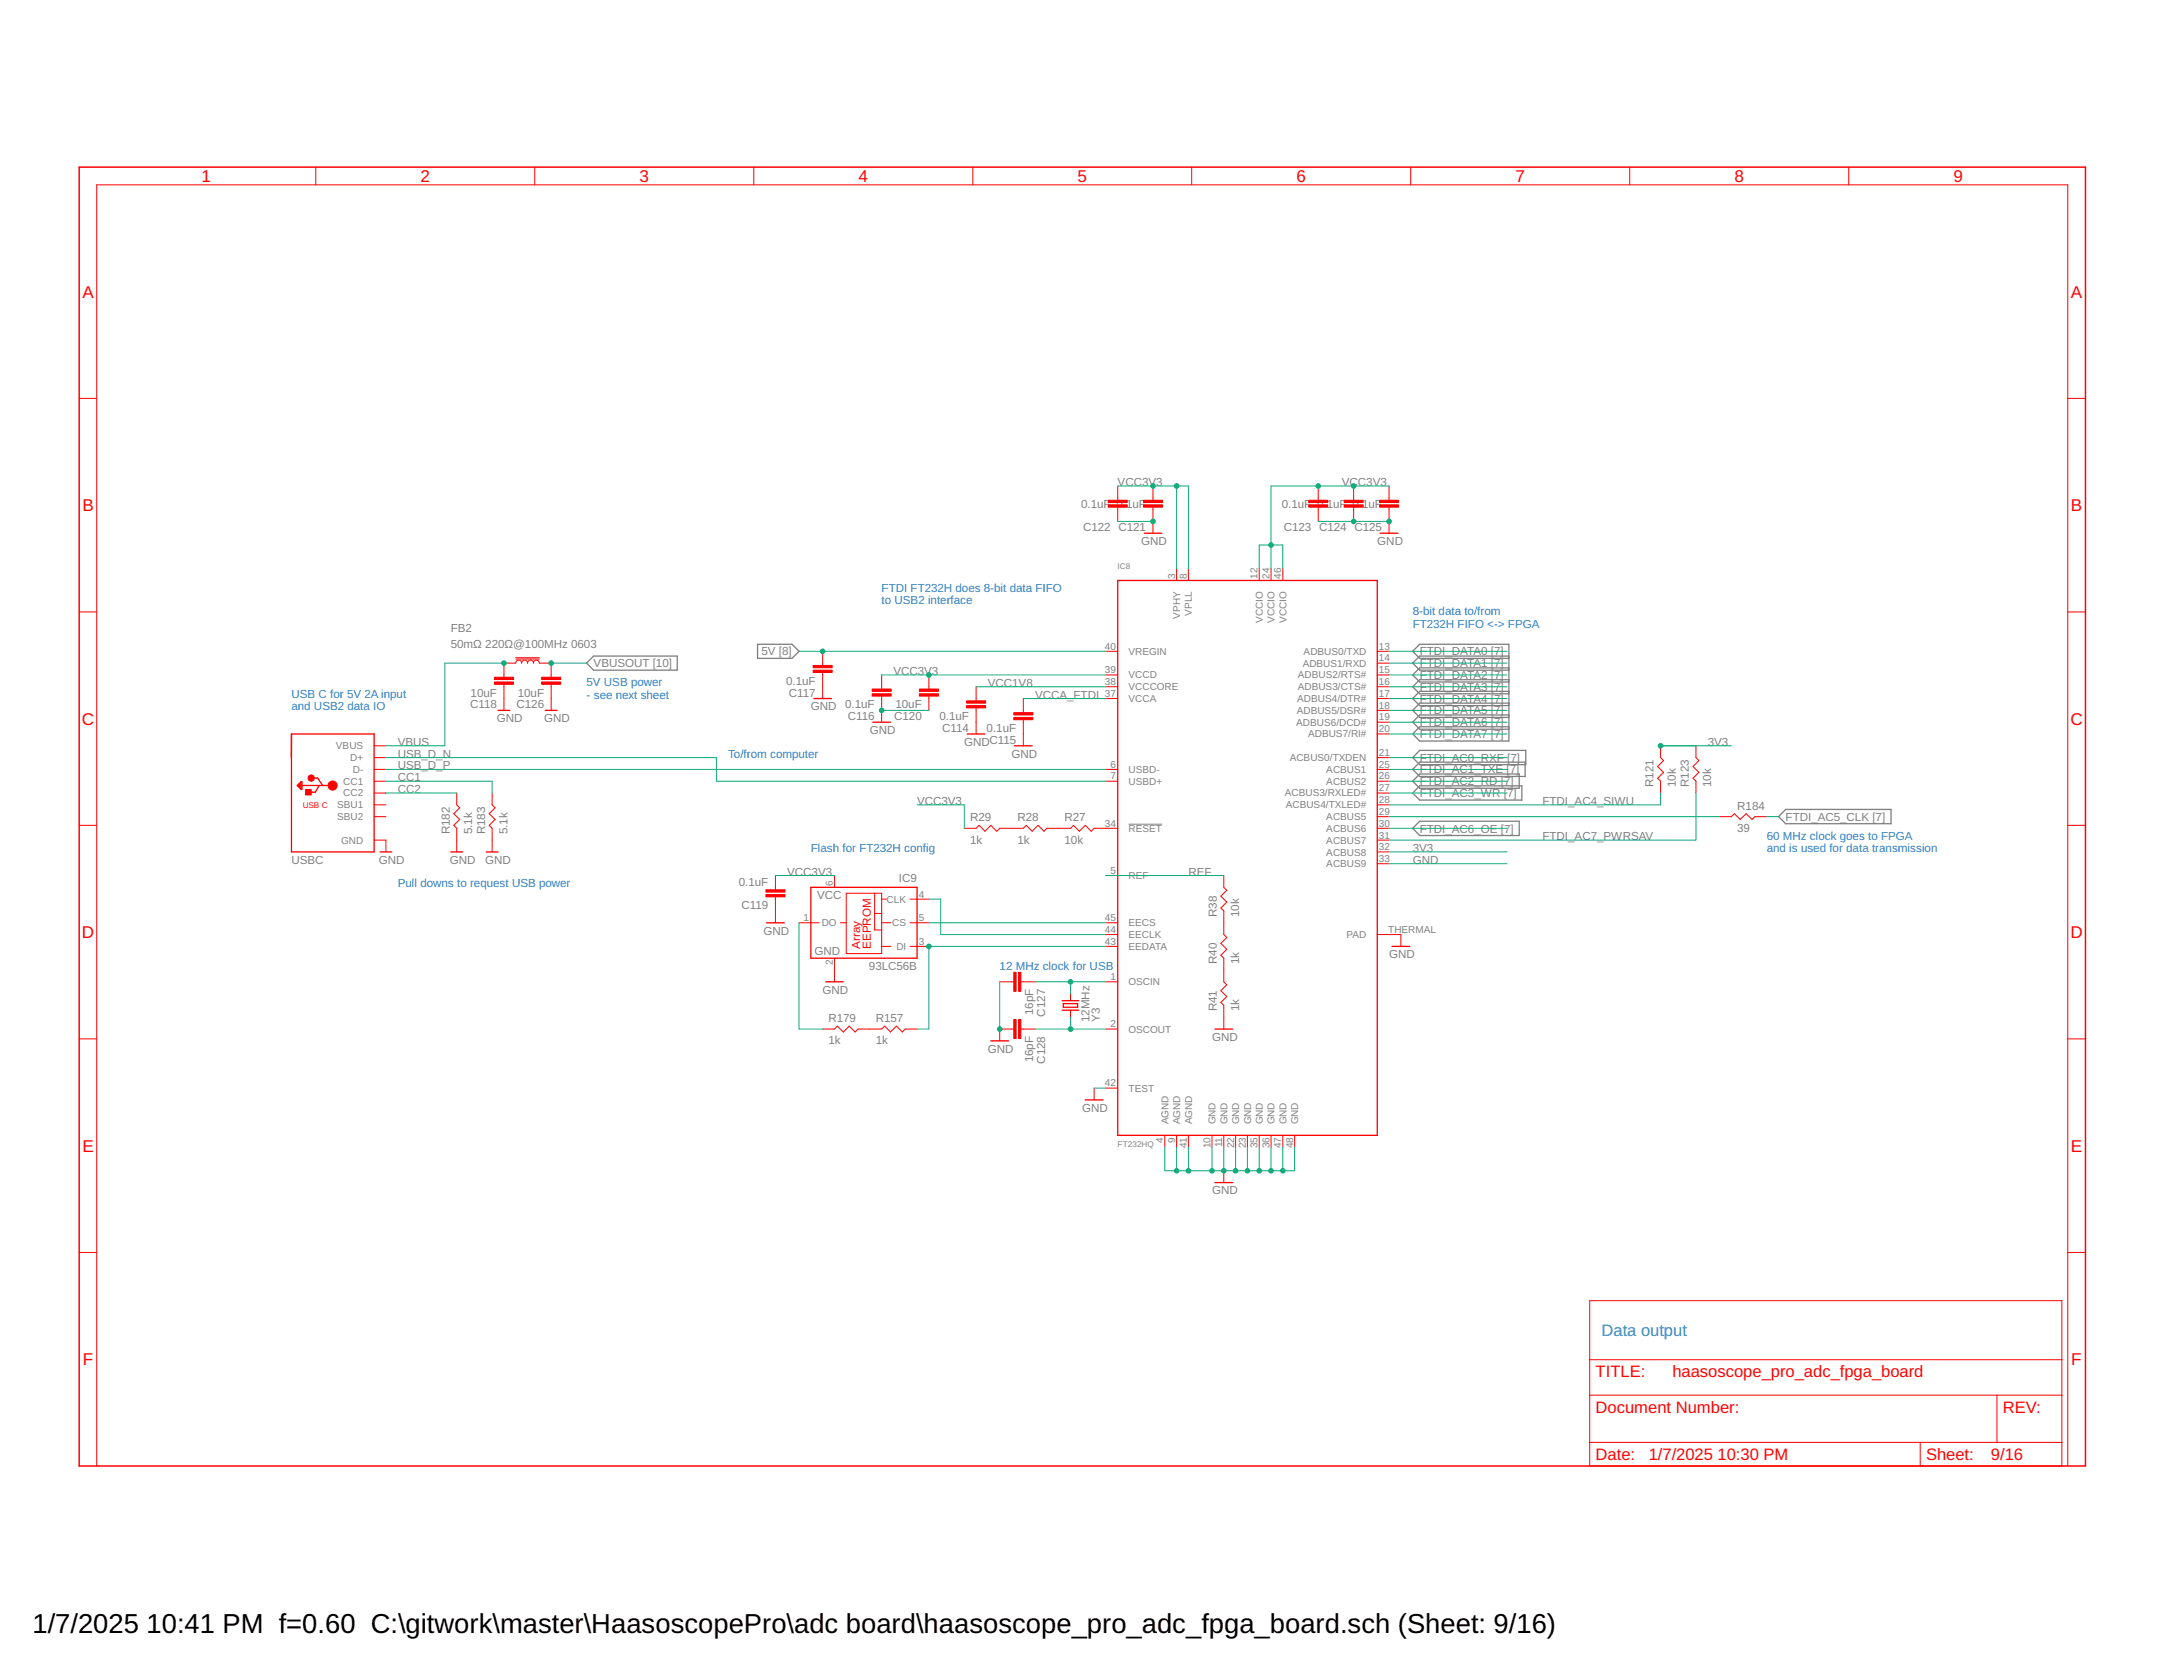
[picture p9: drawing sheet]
<svg xmlns="http://www.w3.org/2000/svg" width="279mm" height="216mm" viewBox="0 0 279 216" stroke-linecap="round" stroke-linejoin="round" font-family="sans-serif">
<path d="M145.7 106.4h4.4" fill="none" stroke="#808080" stroke-width=".13"/>
<g fill="none" stroke="#808080" stroke-width=".17">
<path d="M76.6 84.7h10.8v1.8h-10.8l-.9-.9zM97.8 83.1h4.5l.9 1-.9 .9h-4.5zM183.3 96.8h13.7v1.9h-13.7l-.9-.9zM183.3 99.9h12.9v1.8h-12.9l-.9-.9zM183.3 98.4h13.6v1.8h-13.6l-.9-.9zM194.8 85h-11.5l-.9-.9 .9-1h11.5v12.5h-11.5l-.9-.9 .9-.9h11.5M194.8 84.7h-11.5l-.9 .9 .9 .9h11.5M194.8 86.2h-11.5l-.9 .9 .9 .9h11.5M194.8 87.7h-11.5l-.9 .9 .9 .9h11.5M194.8 89.2h-11.5l-.9 .9 .9 1h11.5M194.8 90.7h-11.5l-.9 1 .9 .9h11.5M194.8 92.3h-11.5l-.9 .9 .9 .9h11.5"/>
<path d="M182.4 106.9l.9-.9h12.9v1.8h-12.9zM183.3 101.4h13.2v1.9h-13.2l-.9-1zM230.5 104.5h13.7v1.8h-13.7l-.9-.9z"/>
</g>
<g fill="none" stroke="#f00" stroke-width=".17">
<path d="M144.3 74.9h33.5v71.6h-33.5zM147.7 68.8h2.3M178.2 68.8h2.3M37.6 94.7h10.7v15.2h-10.7zM37.6 94.7v3.1M64.3 91.7h1.5M70.4 91.7h1.5M105.1 90.1h2.3M112.7 93.2h2.3M124.9 94.7h2.3M131 96.2h2.3M38.4 101.4l.5-.5h.1v1h-.1z"/>
<path d="M38.5 101.4l.2-.3v.5l-.1-.2M38.9 100.9v.8M39 101.4h3.9M40.4 100.4h.6l.7 1M41.2 101.4l-.5 .8h-.7M49.1 109.9h1.5M58.2 109.9h1.5M62.8 109.9h1.5M99 119.1h2.3M104.7 114.5h13.7v9.2h-13.7zM106.6 126.7h2.3M127.9 134.3h2.3"/>
<path d="M137.1 129.1h2.2M137.1 130.4h2.2M137.3 129.5h1.8v.5h-1.8zM156.9 132.8h2.3M179.7 122.1h2.3M140.1 141.9h2.3M156.9 152.6h2.3"/>
</g>
<g fill="none" stroke="#f00" stroke-width=".13">
<path d="M40.8 21.6v2.3M69 21.6v2.3M97.3 21.6v2.3M125.6 21.6v2.3M153.9 21.6v2.3M182.1 21.6v2.3M210.4 21.6v2.3M238.7 21.6v2.3M10.2 51.4h2.3M267 51.4h2.3M10.2 79h2.3M144.3 62.7v1.8"/>
<path d="M144.3 65.5v1.8M148.9 62.7v1.8M148.9 65.5v3.3M151.9 73.4v1.5M153.4 73.4v1.5M162.6 73.4v1.5M164.1 73.4v1.5M165.6 73.4v1.5M170.2 62.7v1.8M170.2 65.5v1.8M174.8 62.7v1.8M174.8 65.5v1.8"/>
<path d="M179.3 62.7v1.8M179.3 65.5v3.3M267 79h2.3M48.3 97.8h1.5M48.3 99.3h1.5M48.3 96.2h1.5M65.1 87.4v-1.8h1.5a.38 .38 0 0 1 .4-.4 .38 .38 0 0 1 .4 .4 .38 .38 0 0 1 .3-.4 .38 .38 0 0 1 .4 .4 .38 .38 0 0 1 .4-.4 .38 .38 0 0 1 .4 .4 .38 .38 0 0 1 .4-.4 .38 .38 0 0 1 .3 .4h1.6v1.8M65.1 88.3v3.4M66.6 85h3M66.6 84.9h3M71.2 88.3v3.4M106.2 84.1v1.8"/>
<path d="M106.2 86.8v3.3M113.8 87.1v1.8M113.8 89.8v3.4M119.9 87.1v1.8M119.9 89.8v1.9M126 88.6v1.8M126 91.4v3.3M132.1 90.1v1.9M132.1 92.9v3.3M142.8 84.1h1.5M142.8 87.1h1.5M142.8 88.6h1.5"/>
<path d="M142.8 90.1h1.5M142.8 99.3h1.5M177.8 84.1h1.5M177.8 85.6h1.5M177.8 87.1h1.5M177.8 88.6h1.5M177.8 90.1h1.5M177.8 91.7h1.5M177.8 93.2h1.5M177.8 94.7h1.5M177.8 97.8h1.5M177.8 99.3h1.5"/>
<path d="M214.4 96.2v1.6l.4 .3-.8 .8 .8 .8-.8 .7 .4 .4v1.5M219 96.2v1.6l.4 .3-.8 .8 .8 .8-.8 .7 .4 .4v1.5M10.2 106.5h2.3M48.3 100.8h1.5M48.3 102.3h1.5M48.3 103.9h1.5M48.3 105.4h1.5M48.3 108.4h1.5v1.5M59 102.3v1.6l.4 .3-.8 .8 .8 .7-.8 .8 .4 .4v3M63.5 102.3v1.6l.4 .3-.7 .8 .7 .7-.7 .8 .3 .4v3M100.1 113v1.8M100.1 115.7v3.4"/>
<path d="M103.2 119.1h2.5M107.7 113v1.5M108.5 119.1h.8M109.3 115.3h4.5v7.8h-4.5zM112.9 115.3v4.7h.9M112.9 117.9h.9M113.8 119.1h1.2M113.8 116h.6M117.5 119.1h2.4M117.5 116h2.4M124.5 106.9h1.5l.4-.4 .8 .8 .7-.8 .8 .8 .4-.4h3l.4-.4 .8 .8 .7-.8 .8 .8 .4-.4h3l.4-.4 .8 .8 .7-.8 .8 .8 .4-.4h3M142.8 100.8h1.5"/>
<path d="M142.8 113h1.5M142.8 119.1h1.5M158 113v1.5l.4 .4-.8 .8 .8 .7-.8 .8 .4 .4v3l.4 .4-.8 .8 .8 .7-.8 .8 .4 .4v3l.4 .4-.8 .7 .8 .8-.8 .8 .4 .4v3M177.8 100.8h1.5M177.8 102.3h1.5M177.8 103.9h1.5M177.8 105.4h1.5M177.8 106.9h1.5M177.8 108.4h1.5M177.8 109.9h1.5M177.8 111.5h1.5M222 105.4h1.5l.4-.4 .8 .7 .7-.7 .8 .7 .4-.3h1.5"/>
<path d="M267 106.5h2.3M10.2 134.1h2.3M106.2 132.8h1.5l.4-.4 .8 .8 .7-.8 .8 .8 .4-.4h3l.4-.4 .8 .8 .7-.8 .8 .8 .4-.4h1.5M107.7 123.7v3M113.8 122.1h1.2M117.5 122.1h2.4M129.1 126.7h1.8M130.9 132.8h-1.8v1.5M131.8 126.7h1.8M131.8 132.8h1.8M138.2 128.2v.9M138.2 130.4v.9"/>
<path d="M142.8 120.6h1.5M142.8 122.1h1.5M142.8 126.7h1.5M142.8 132.8h1.5M177.8 120.6h3.1v1.5M267 134.1h2.3M141.3 140.4v1.5M142.8 140.4h1.5M150.4 146.5v1.5M151.9 146.5v1.5M153.4 146.5v1.5M156.5 146.5v1.5"/>
<path d="M158 146.5v1.5M158 151.1v1.5M159.5 146.5v1.5M161.1 146.5v1.5M162.6 146.5v1.5M164.1 146.5v1.5M165.6 146.5v1.5M167.2 146.5v1.5M10.2 161.6h2.3M205.3 167.9h60.9v21.3h-60.9zM205.3 175.5h60.9M267 161.6h2.3"/>
<path d="M12.5 189.2v-165.3h254.5v165.3M205.3 180h60.9M205.3 186.1h60.9M247.9 186.1v3.1M257.8 180v6.1"/>
</g>
<g fill="#f00" stroke="#f00" stroke-width=".13">
<path d="M39.9 100.1l.3-.1 .3 .1 .1 .3-.1 .3-.3 .1-.3-.1-.1-.3z" fill-rule="evenodd"/>
<circle cx="43" cy="101.4" r=".6"/>
</g>
<g fill="#f00" stroke="#f00" stroke-width=".13">
<path d="M39.5 101.9h.7v.7h-.7z"/>
<path d="M124.8 90.4h2.5v.3h-2.5z"/>
<path d="M124.8 91.1h2.5v.3h-2.5z"/>
<path d="M130.9 92h2.4v.3h-2.4z"/>
<path d="M130.9 92.6h2.4v.3h-2.4z"/>
<path d="M112.6 88.9h2.5v.3h-2.5z"/>
<path d="M112.6 89.5h2.5v.3h-2.5z"/>
<path d="M105 85.9h2.4v.3h-2.4z"/>
<path d="M105 86.5h2.4v.3h-2.4z"/>
<path d="M63.8 87.4h2.5v.3h-2.5z"/>
<path d="M63.8 88h2.5v.3h-2.5z"/>
<path d="M98.9 114.8h2.4v.3h-2.4z"/>
<path d="M98.9 115.4h2.4v.3h-2.4z"/>
<path d="M118.7 88.9h2.5v.3h-2.5z"/>
<path d="M118.7 89.5h2.5v.3h-2.5z"/>
<path d="M147.6 64.6h2.5v.3h-2.5z"/>
<path d="M147.6 65.2h2.5v.2h-2.5z"/>
<path d="M143.1 64.6h2.4v.3h-2.4z"/>
<path d="M143.1 65.2h2.4v.2h-2.4z"/>
<path d="M169 64.6h2.4v.3h-2.4z"/>
<path d="M169 65.2h2.4v.2h-2.4z"/>
<path d="M173.5 64.6h2.5v.3h-2.5z"/>
<path d="M173.5 65.2h2.5v.2h-2.5z"/>
<path d="M178.1 64.6h2.5v.3h-2.5z"/>
<path d="M178.1 65.2h2.5v.2h-2.5z"/>
<path d="M69.9 87.4h2.5v.3h-2.5z"/>
<path d="M69.9 88h2.5v.3h-2.5z"/>
<path d="M130.9 125.5h.3v2.4h-.3z"/>
<path d="M131.5 125.5h.3v2.4h-.3z"/>
<path d="M130.9 131.6h.3v2.4h-.3z"/>
<path d="M131.5 131.6h.3v2.4h-.3z"/>
</g>
<path d="M10.2 21.6h259.1v167.6h-259.1z" fill="none" stroke="#f00" stroke-width=".19"/>
<g fill="none" stroke="#0dab76" stroke-width=".13">
<path d="M144.3 62.7h9.1v10.7M144.3 67.3h4.6M151.9 62.7v10.7M162.6 73.4v-3.1h3v3.1M170.2 67.3h9.1M179.3 62.7h-15.2v10.7M49.8 97.8h42.7v3h50.3M49.8 99.3h93M65.1 85.6h-7.7v10.6h-7.6M71.2 85.6h4.5M103.2 84.1h39.6M113.8 91.7h6.1"/>
<path d="M113.8 87.1h29M126 88.6h16.8M132.1 90.1h10.7M179.3 91.7h15.3M179.3 97.8h15.3M179.3 99.3h15.3M179.3 87.1h15.3M179.3 84.1h15.3M179.3 88.6h15.3M179.3 85.6h15.3M179.3 90.1h15.3M179.3 93.2h15.3"/>
<path d="M179.3 94.7h15.3M214.4 96.2h9.1M49.8 100.8h13.7v1.5M49.8 102.3h9.2M100.1 113h7.6M103.2 119.1v13.7h3M118.4 103.9h6.1v3M119.9 119.1h22.9M119.9 116h1.6v4.6h21.3M142.8 113h15.2M179.3 111.5h15.3M179.3 100.8h15.3"/>
<path d="M179.3 102.3h15.3M179.3 105.4h42.7M179.3 109.9h15.3M179.3 106.9h15.3M214.4 102.3v1.6h-35.1M219 102.3v6.1h-39.7M228.1 105.4h1.5M129.1 126.7v6.1M133.6 132.8h9.2M133.6 126.7h9.2M138.2 126.7v1.5M138.2 131.3v1.5"/>
<path d="M142.8 122.1h-22.9v10.7h-1.5M141.3 140.4h1.5M150.4 148v3.1h16.8v-3.1M151.9 148v3.1M153.4 148v3.1M156.5 148v3.1M158 148v3.1M159.5 148v3.1M161.1 148v3.1M162.6 148v3.1M164.1 148v3.1M165.6 148v3.1"/>
</g>
<g fill="#0dab76" stroke="#0dab76" stroke-width=".13">
<circle cx="158" cy="151.1" r=".3"/>
<circle cx="165.6" cy="151.1" r=".3"/>
<circle cx="164.1" cy="151.1" r=".3"/>
<circle cx="162.6" cy="151.1" r=".3"/>
<circle cx="161.1" cy="151.1" r=".3"/>
<circle cx="159.5" cy="151.1" r=".3"/>
<circle cx="156.5" cy="151.1" r=".3"/>
<circle cx="153.4" cy="151.1" r=".3"/>
<circle cx="151.9" cy="151.1" r=".3"/>
<circle cx="113.8" cy="91.7" r=".3"/>
<circle cx="148.9" cy="67.3" r=".3"/>
<circle cx="174.8" cy="67.3" r=".3"/>
<circle cx="179.3" cy="67.3" r=".3"/>
<circle cx="129.1" cy="132.8" r=".3"/>
<circle cx="119.9" cy="122.1" r=".3"/>
<circle cx="119.9" cy="87.1" r=".3"/>
<circle cx="164.1" cy="70.3" r=".3"/>
<circle cx="170.2" cy="62.7" r=".3"/>
<circle cx="174.8" cy="62.7" r=".3"/>
<circle cx="148.9" cy="62.7" r=".3"/>
<circle cx="151.9" cy="62.7" r=".3"/>
<circle cx="106.2" cy="84.1" r=".3"/>
<circle cx="65.1" cy="85.6" r=".3"/>
<circle cx="214.4" cy="96.2" r=".3"/>
<circle cx="138.2" cy="126.7" r=".3"/>
<circle cx="138.2" cy="132.8" r=".3"/>
<circle cx="71.2" cy="85.6" r=".3"/>
</g>
<g font-size="3.5">
<text x="4.2" y="210.7">1/7/2025</text>
<text x="18.9" y="210.7">10:41 PM f=0.60 C:\gitwork\master\HaasoscopePro\adc board\haasoscope_pro_adc_fpga_board.sch (Sheet: 9/16)</text>
</g>
<g font-size="2.2" fill="#f00">
<text x="26" y="23.5">1</text>
<text x="54.3" y="23.5">2</text>
<text x="82.6" y="23.5">3</text>
<text x="110.8" y="23.5">4</text>
<text x="139.1" y="23.5">5</text>
<text x="167.4" y="23.5">6</text>
<text x="195.7" y="23.5">7</text>
<text x="223.9" y="23.5">8</text>
<text x="252.2" y="23.5">9</text>
<text x="10.6" y="38.4">A</text>
<text x="267.4" y="38.4">A</text>
<text x="10.6" y="66">B</text>
<text x="267.4" y="66">B</text>
<text x="10.6" y="93.5">C</text>
<text x="267.3" y="93.5">C</text>
<text x="10.6" y="121.1">D</text>
<text x="267.3" y="121.1">D</text>
<text x="10.6" y="148.6">E</text>
<text x="267.4" y="148.6">E</text>
<text x="10.7" y="176.2">F</text>
<text x="267.4" y="176.2">F</text>
</g>
<text font-size="2.1" fill="#2c7bce" x="206.8" y="172.4">Data output</text>
<g font-size="2.1" fill="#f00">
<text x="206" y="177.8">TITLE:</text>
<text x="215.9" y="177.8">haasoscope_pro_adc_fpga_board</text>
<text x="206" y="182.3">Document Number:</text>
<text x="258.6" y="182.3">REV:</text>
<text x="206" y="188.4">Date:</text>
<text x="212.9" y="188.4">1/7/2025</text>
<text x="221.8" y="188.4">10:30 PM</text>
<text x="248.7" y="188.4">Sheet:</text>
<text x="257.1" y="188.4">9/16</text>
</g>
<g font-size="1.5" fill="#808080">
<text x="139.6" y="65.5">0.1uF 0.1uF</text>
<text x="144.3" y="62.7">VCC3V3</text>
<text x="165.5" y="65.5">0.1uF 0.1uF 0.1uF</text>
<text x="173.3" y="62.7">VCC3V3</text>
<text x="139.8" y="68.6">C122 C121</text>
<text x="147.4" y="70.3">GND</text>
<text x="165.7" y="68.6">C123 C124 C125</text>
<text x="177.8" y="70.3">GND</text>
<text x="58.2" y="83.6">50mΩ 220Ω@100MHz 0603</text>
<text x="58.2" y="81.6">FB2</text>
<text x="60.8" y="89.9">10uF</text>
<text x="66.9" y="89.9">10uF</text>
<text x="76.6" y="86.1">VBUSOUT [10]</text>
<text x="98.3" y="84.6">5V [8]</text>
<text x="101.5" y="88.4">0.1uF</text>
<text x="101.8" y="89.9">C117</text>
<text x="115.4" y="87.1">VCC3V3</text>
<text x="127.5" y="88.6">VCC1V8</text>
<text x="183.3" y="86.1">FTDI_DATA1 [7]</text>
<text x="183.3" y="84.6">FTDI_DATA0 [7]</text>
<text x="183.3" y="87.6">FTDI_DATA2 [7]</text>
<text x="183.3" y="89.2">FTDI_DATA3 [7]</text>
<text x="60.7" y="91.4">C118</text>
<text x="64.2" y="93.2">GND</text>
<text x="66.7" y="91.4">C126</text>
<text x="70.2" y="93.2">GND</text>
<text x="104.7" y="91.7">GND</text>
<text x="109.1" y="91.4">0.1uF</text>
<text x="109.5" y="93">C116</text>
<text x="112.3" y="94.7">GND</text>
<text x="115.5" y="93">C120</text>
<text x="115.6" y="91.4">10uF</text>
<text x="121.3" y="93">0.1uF</text>
<text x="121.7" y="94.5">C114</text>
<text x="127.4" y="94.5">0.1uF</text>
<text x="133.6" y="90.1">VCCA_FTDI</text>
<text x="183.3" y="90.7">FTDI_DATA4 [7]</text>
<text x="183.3" y="92.2">FTDI_DATA5 [7]</text>
<text x="183.3" y="93.7">FTDI_DATA6 [7]</text>
<text x="183.3" y="95.2">FTDI_DATA7 [7]</text>
<text x="51.4" y="97.8">USB_D_N</text>
<text x="51.4" y="99.3">USB_D_P</text>
<text x="51.4" y="100.8">CC1</text>
<text x="51.4" y="96.2">VBUS</text>
<text x="124.5" y="96.2">GNDC115</text>
<text x="130.6" y="97.8">GND</text>
<text x="183.3" y="98.3">FTDI_AC0_RXF [7]</text>
<text x="183.3" y="101.3">FTDI_AC2_RD [7]</text>
<text x="183.3" y="99.8">FTDI_AC1_TXE [7]</text>
<text x="213.5" y="101.6" transform="rotate(-90 213.5 101.6)">R121</text>
<text x="216.4" y="101.6" transform="rotate(-90 216.4 101.6)">10k</text>
<text x="218.1" y="101.6" transform="rotate(-90 218.1 101.6)">R123</text>
<text x="220.5" y="96.2">3V3</text>
<text x="220.9" y="101.6" transform="rotate(-90 220.9 101.6)">10k</text>
<text x="51.4" y="102.3">CC2</text>
<text x="58.1" y="107.7" transform="rotate(-90 58.1 107.7)">R182</text>
<text x="61" y="107.7" transform="rotate(-90 61 107.7)">5.1k</text>
<text x="62.6" y="107.7" transform="rotate(-90 62.6 107.7)">R183</text>
<text x="65.5" y="107.7" transform="rotate(-90 65.5 107.7)">5.1k</text>
<text x="118.4" y="103.9">VCC3V3</text>
<text x="125.3" y="106">R29</text>
<text x="131.4" y="106">R28</text>
<text x="137.4" y="106">R27</text>
<text x="183.3" y="102.9">FTDI_AC3_WR [7]</text>
<text x="183.3" y="107.4">FTDI_AC6_OE [7]</text>
<text x="199.2" y="103.9">FTDI_AC4_SIWU</text>
<text x="224.3" y="107.4">39</text>
<text x="224.3" y="104.5">R184</text>
<text x="230.5" y="105.9">FTDI_AC5_CLK [7]</text>
<text x="37.6" y="111.5">USBC</text>
<text x="48.9" y="111.5">GND</text>
<text x="58.1" y="111.5">GND</text>
<text x="62.6" y="111.5">GND</text>
<text x="101.6" y="113">VCC3V3</text>
<text x="116.1" y="113.8">IC9</text>
<text x="125.3" y="108.9">1k</text>
<text x="131.4" y="108.9">1k</text>
<text x="137.4" y="108.9">10k</text>
<text x="153.4" y="113">REF</text>
<text x="182.4" y="111.5">GND</text>
<text x="182.4" y="109.9">3V3</text>
<text x="199.2" y="108.4">FTDI_AC7_PWRSAV</text>
<text x="95.4" y="114.3">0.1uF</text>
<text x="95.8" y="117.3">C119</text>
<text x="105.5" y="116">VCC</text>
<text x="157.1" y="118.3" transform="rotate(-90 157.1 118.3)">R38</text>
<text x="160" y="118.3" transform="rotate(-90 160 118.3)">10k</text>
<text x="98.6" y="120.6">GND</text>
<text x="105.2" y="123.2">GND</text>
<text x="112.2" y="125.2">93LC56B</text>
<text x="157.1" y="124.4" transform="rotate(-90 157.1 124.4)">R40</text>
<text x="160" y="124.4" transform="rotate(-90 160 124.4)">1k</text>
<text x="179.4" y="123.7">GND</text>
<text x="106.2" y="128.2">GND</text>
<text x="107" y="131.9">R179</text>
<text x="113.1" y="131.9">R157</text>
<text x="133.4" y="131" transform="rotate(-90 133.4 131)">16pF</text>
<text x="134.9" y="131.2" transform="rotate(-90 134.9 131.2)">C127</text>
<text x="140.6" y="131.9" transform="rotate(-90 140.6 131.9)">12MHz</text>
<text x="142" y="131.9" transform="rotate(-90 142 131.9)">Y3</text>
<text x="157.1" y="130.5" transform="rotate(-90 157.1 130.5)">R41</text>
<text x="160" y="130.5" transform="rotate(-90 160 130.5)">1k</text>
<text x="107" y="134.8">1k</text>
<text x="113.1" y="134.8">1k</text>
<text x="127.5" y="135.9">GND</text>
<text x="133.4" y="137.1" transform="rotate(-90 133.4 137.1)">16pF</text>
<text x="134.9" y="137.3" transform="rotate(-90 134.9 137.3)">C128</text>
<text x="156.5" y="134.3">GND</text>
<text x="139.7" y="143.5">GND</text>
<text x="156.5" y="154.1">GND</text>
</g>
<g font-size="1.5" fill="#2c7bce">
<text x="113.8" y="76.3">FTDI FT232H does 8-bit data FIFO</text>
<text x="113.8" y="78">to USB2 interface</text>
<text x="182.4" y="79.4">8-bit data to/from</text>
<text x="182.4" y="81">FT232H FIFO &lt;-&gt; FPGA</text>
<text x="75.7" y="88.5">5V USB power</text>
<text x="37.6" y="90.1">USB C for 5V 2A input</text>
<text x="37.6" y="91.7">and USB2 data IO</text>
<text x="75.7" y="90.1">- see next sheet</text>
<text x="94" y="97.8">To/from computer</text>
<text x="104.7" y="109.9">Flash for FT232H config</text>
<text x="228.1" y="108.3">60 MHz clock goes to FPGA</text>
<text x="228.1" y="109.9">and is used for data transmission</text>
<text x="51.4" y="114.5">Pull downs to request USB power</text>
<text x="129.1" y="125.2">12 MHz clock for USB</text>
</g>
<g font-size="1.5" fill="#f00">
<text x="111.1" y="122.4" transform="rotate(-90 111.1 122.4)">Array</text>
<text x="112.4" y="122.4" transform="rotate(-90 112.4 122.4)">EEPROM</text>
</g>
<g font-size="1.3" fill="#808080">
<text x="151.7" y="74.7" transform="rotate(-90 151.7 74.7)">3</text>
<text x="153.2" y="74.7" transform="rotate(-90 153.2 74.7)">8</text>
<text x="162.4" y="74.7" transform="rotate(-90 162.4 74.7)">12</text>
<text x="163.9" y="74.7" transform="rotate(-90 163.9 74.7)">24</text>
<text x="165.4" y="74.7" transform="rotate(-90 165.4 74.7)">46</text>
<text x="142.7" y="83.8">40</text>
<text x="152.4" y="79.8" transform="rotate(-90 152.4 79.8)">VPHY</text>
<text x="153.9" y="79.5" transform="rotate(-90 153.9 79.5)">VPLL</text>
<text x="163" y="80.4" transform="rotate(-90 163 80.4)">VCCIO</text>
<text x="164.6" y="80.4" transform="rotate(-90 164.6 80.4)">VCCIO</text>
<text x="166.1" y="80.4" transform="rotate(-90 166.1 80.4)">VCCIO</text>
<text x="178" y="83.8">13</text>
<text x="142.7" y="88.4">38</text>
<text x="142.7" y="86.9">39</text>
<text x="142.7" y="89.9">37</text>
<text x="145.7" y="84.5">VREGIN</text>
<text x="145.7" y="89.1">VCCCORE</text>
<text x="145.7" y="87.6">VCCD</text>
<text x="167.6" y="89.1">ADBUS3/CTS#</text>
<text x="167.6" y="87.5">ADBUS2/RTS#</text>
<text x="168.2" y="86">ADBUS1/RXD</text>
<text x="168.3" y="84.5">ADBUS0/TXD</text>
<text x="178" y="85.4">14</text>
<text x="178" y="86.9">15</text>
<text x="178" y="88.4">16</text>
<text x="178" y="89.9">17</text>
<text x="145.7" y="90.6">VCCA</text>
<text x="167.4" y="93.6">ADBUS6/DCD#</text>
<text x="167.4" y="92.1">ADBUS5/DSR#</text>
<text x="167.5" y="90.6">ADBUS4/DTR#</text>
<text x="168.9" y="95.2">ADBUS7/RI#</text>
<text x="178" y="91.5">18</text>
<text x="178" y="93">19</text>
<text x="178" y="94.5">20</text>
<text x="43.4" y="96.7">VBUS</text>
<text x="44.3" y="101.3">CC1</text>
<text x="45.2" y="98.2">D+</text>
<text x="45.6" y="99.7">D-</text>
<text x="143.4" y="99.1">6</text>
<text x="143.4" y="100.6">7</text>
<text x="145.7" y="99.7">USBD-</text>
<text x="145.7" y="101.3">USBD+</text>
<text x="166.5" y="98.2">ACBUS0/TXDEN</text>
<text x="171.2" y="99.7">ACBUS1</text>
<text x="171.2" y="101.3">ACBUS2</text>
<text x="178" y="97.5">21</text>
<text x="178" y="99.1">25</text>
<text x="178" y="100.6">26</text>
<text x="43.5" y="104.3">SBU1</text>
<text x="43.5" y="105.8">SBU2</text>
<text x="44.3" y="102.8">CC2</text>
<text x="142.7" y="106.7">34</text>
<text x="145.7" y="107.4">RESET</text>
<text x="165.9" y="102.8">ACBUS3/RXLED#</text>
<text x="166" y="104.3">ACBUS4/TXLED#</text>
<text x="171.2" y="105.8">ACBUS5</text>
<text x="171.2" y="107.4">ACBUS6</text>
<text x="178" y="102.1">27</text>
<text x="178" y="103.6">28</text>
<text x="178" y="105.2">29</text>
<text x="178" y="106.7">30</text>
<text x="44" y="108.9">GND</text>
<text x="143.4" y="112.8">5</text>
<text x="145.7" y="113.5">REF</text>
<text x="171.2" y="108.9">ACBUS7</text>
<text x="171.2" y="110.4">ACBUS8</text>
<text x="171.2" y="111.9">ACBUS9</text>
<text x="178" y="108.2">31</text>
<text x="178" y="109.7">32</text>
<text x="178" y="111.3">33</text>
<text x="103.8" y="118.9">1</text>
<text x="106.1" y="119.5">DO</text>
<text x="107.5" y="114.3" transform="rotate(-90 107.5 114.3)">6</text>
<text x="114.5" y="116.5">CLK</text>
<text x="115.2" y="119.5">CS</text>
<text x="118.6" y="115.8">4</text>
<text x="118.6" y="118.9">5</text>
<text x="142.7" y="118.9">45</text>
<text x="145.7" y="119.5">EECS</text>
<text x="107.5" y="124.6" transform="rotate(-90 107.5 124.6)">2</text>
<text x="115.7" y="122.6">DI</text>
<text x="118.6" y="121.9">3</text>
<text x="142.7" y="120.4">44</text>
<text x="142.7" y="121.9">43</text>
<text x="145.7" y="121.1">EECLK</text>
<text x="145.7" y="122.6">EEDATA</text>
<text x="173.9" y="121.1">PAD</text>
<text x="179.2" y="120.4">THERMAL</text>
<text x="143.4" y="126.5">1</text>
<text x="145.7" y="127.2">OSCIN</text>
<text x="143.4" y="132.6">2</text>
<text x="145.7" y="133.3">OSCOUT</text>
<text x="142.7" y="140.2">42</text>
<text x="145.7" y="140.9">TEST</text>
<text x="150.2" y="147.4" transform="rotate(-90 150.2 147.4)">4</text>
<text x="150.9" y="145.1" transform="rotate(-90 150.9 145.1)">AGND</text>
<text x="151.7" y="147.4" transform="rotate(-90 151.7 147.4)">9</text>
<text x="152.4" y="145.1" transform="rotate(-90 152.4 145.1)">AGND</text>
<text x="153.2" y="148.2" transform="rotate(-90 153.2 148.2)">41</text>
<text x="153.9" y="145.1" transform="rotate(-90 153.9 145.1)">AGND</text>
<text x="156.3" y="148.2" transform="rotate(-90 156.3 148.2)">10</text>
<text x="157" y="145.1" transform="rotate(-90 157 145.1)">GND</text>
<text x="157.8" y="148.1" transform="rotate(-90 157.8 148.1)">11</text>
<text x="158.5" y="145.1" transform="rotate(-90 158.5 145.1)">GND</text>
<text x="159.3" y="148.2" transform="rotate(-90 159.3 148.2)">22</text>
<text x="160" y="145.1" transform="rotate(-90 160 145.1)">GND</text>
<text x="160.9" y="148.2" transform="rotate(-90 160.9 148.2)">23</text>
<text x="161.5" y="145.1" transform="rotate(-90 161.5 145.1)">GND</text>
<text x="162.4" y="148.2" transform="rotate(-90 162.4 148.2)">35</text>
<text x="163" y="145.1" transform="rotate(-90 163 145.1)">GND</text>
<text x="163.9" y="148.2" transform="rotate(-90 163.9 148.2)">36</text>
<text x="164.6" y="145.1" transform="rotate(-90 164.6 145.1)">GND</text>
<text x="165.4" y="148.2" transform="rotate(-90 165.4 148.2)">47</text>
<text x="166.1" y="145.1" transform="rotate(-90 166.1 145.1)">GND</text>
<text x="166.9" y="148.2" transform="rotate(-90 166.9 148.2)">48</text>
<text x="167.6" y="145.1" transform="rotate(-90 167.6 145.1)">GND</text>
</g>
<g font-size="1.1" fill="#808080">
<text x="144.3" y="73.4">IC8</text>
<text x="144.3" y="148">FT232HQ</text>
</g>
<text font-size="1.1" fill="#f00" x="39.1" y="104.2">USB C</text>
</svg>
